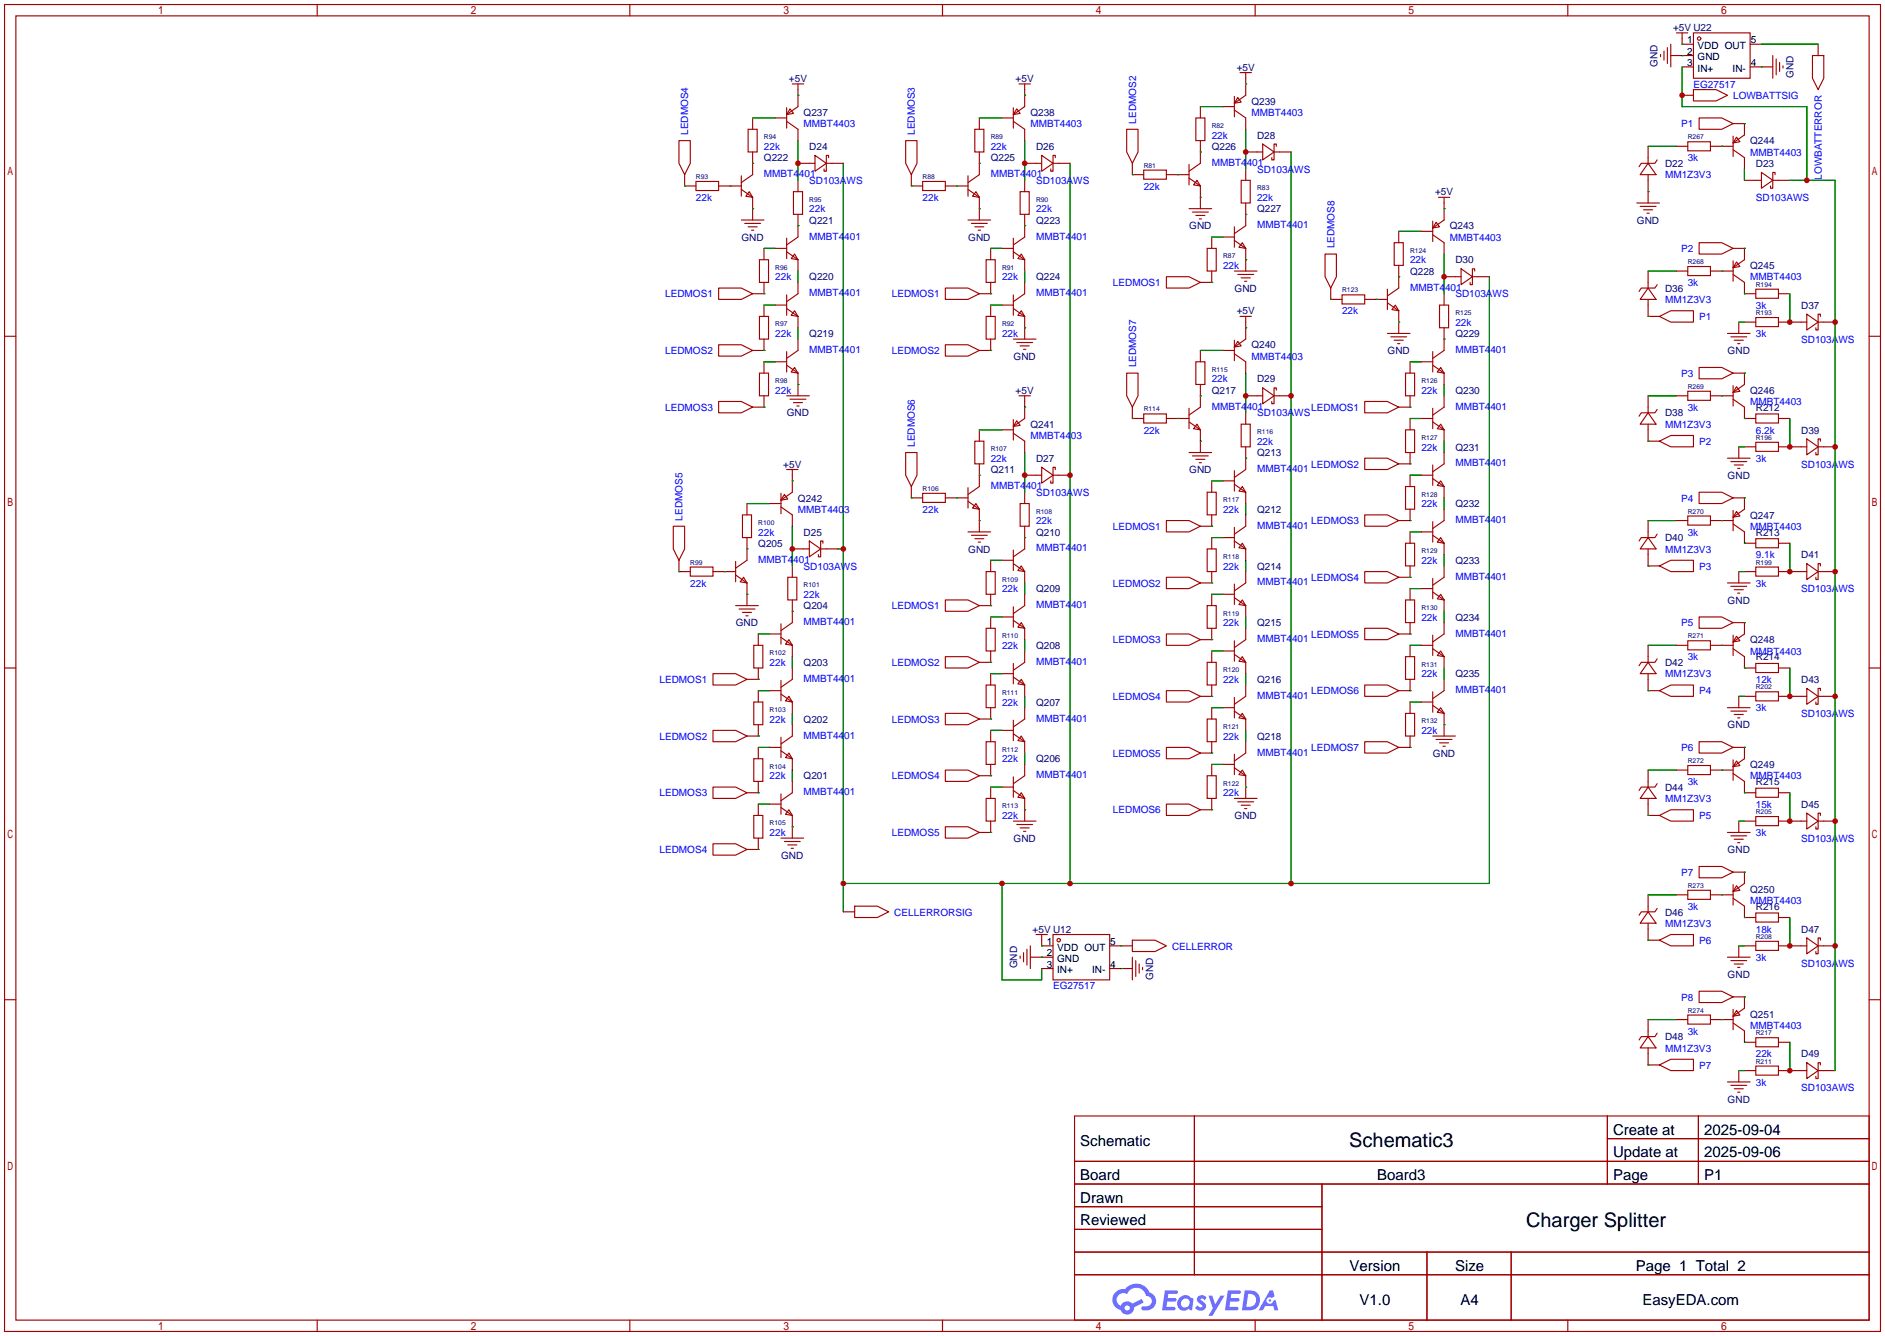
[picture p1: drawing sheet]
<svg xmlns="http://www.w3.org/2000/svg" width="422mm" height="299mm" viewBox="0 0 422 299" stroke-linecap="round" stroke-linejoin="round" font-family="sans-serif">
<g fill="none" stroke="#a10000" stroke-width=".25">
<path d="M1 1h420.4v297.2h-420.4zM3.6 3.6h415.2v292.1h-415.2zM71.1 1v2.6M141.1 1v2.6M211.2 1v2.6M281.3 1v2.6M351.3 1v2.6M1 75.3h2.6M418.8 75.3h2.6M1 149.6h2.6M418.8 149.6h2.6M1 223.9h2.6"/>
<path d="M418.8 223.9h2.6M240.8 249.9h178v45.8h-178zM267.7 249.9v35.6M360.2 249.9v15.3M360.2 255h58.6M380.6 249.9v15.3M240.8 260.1h178M240.8 265.2h178M240.8 270.3h55.4M240.8 275.3h55.4M296.2 265.2v30.5M71.1 295.7v2.5"/>
<path d="M141.1 295.7v2.5M211.2 295.7v2.5M240.8 280.4h178M240.8 285.5h178M281.3 295.7v2.5M319.8 280.4v15.3M338.6 280.4v15.3M351.3 295.7v2.5"/>
</g>
<g fill="#5487ff">
<path d="M268.5 290.3a1.3 1.3 0 0 1 1.9 .3l-.4 .6a.54 .54 0 0 0-1-.2l.2 .2a1.28 1.28 0 0 1 .8 2 1.53 1.53 0 0 1-2.2-.3l.5-.6 .8 .5a.31 .31 0 0 0 .3-.3 .31 .31 0 0 0-.2-.3 1.12 1.12 0 0 1-.7-1.9z"/>
<path d="M270.8 290.2h.8l.7 1.9 1.2-1.9h.9l-2.7 4.5h-.9l1-1.7z"/>
<path d="M261 289h2.3a.46 .46 0 0 1 .5 .1 .46 .46 0 0 1 .1 .5l-.3 .2h-1.8l-.1 .9h1.6a.4 .4 0 0 1 .3 .4 .4 .4 0 0 1-.4 .4h-1.6l-.2 1.2h1.4a.46 .46 0 0 1 .5 .1 .46 .46 0 0 1 .1 .5l-.4 .2h-2.6z"/>
<path d="M275.1 289h2.3a.47 .47 0 0 1 .5 .1 .47 .47 0 0 1 .1 .5l-.3 .2h-1.8l-.1 .9h1.6a.4 .4 0 0 1 .4 .4 .4 .4 0 0 1-.5 .4h-1.6l-.2 1.2h1.4a.46 .46 0 0 1 .5 .1 .46 .46 0 0 1 .1 .5l-.4 .2h-2.6z"/>
<path d="M284.5 289h.8l.3 1.3-.6 .4a.75 .75 0 0 0-1.1 .3 .75 .75 0 0 0 .5 1 .75 .75 0 0 0 .9-.6l.5-.3 .6 2.4h-.8l-.3-1h-1.8l-.5 1h-1z"/>
<path d="M278.9 289l-.6 4.5h1.4a2.27 2.27 0 0 0 2.7-2.3 2.27 2.27 0 0 0-2.7-2.2zM279.7 289.8a1.5 1.5 0 0 1 1.8 1.5 1.5 1.5 0 0 1-1.9 1.4h-.3z"/>
<path d="M264.4 290.6a1.6 1.6 0 0 0-.4 2.3 1.6 1.6 0 0 0 2.3 .2l.8 .4 .3-2.5-.1-.3h-.5a1.58 1.58 0 0 0-2.4-.1zM265 291.1a.98 .98 0 0 1 1.6 .5 .98 .98 0 0 1-1.1 1.2 .94 .94 0 0 1-.9-.6 .94 .94 0 0 1 .4-1.1z"/>
<path d="M250 289.4a2.37 2.37 0 0 0 1.1 4 1.54 1.54 0 0 0 1.8 1 1.54 1.54 0 0 0 1.2-1.6l2.2-1.1-.5-.8-2.1 1.1a1.57 1.57 0 0 0-2.6 .4 1.5 1.5 0 0 1-.7-2.1 1.5 1.5 0 0 1 2.2-.5 2.23 2.23 0 0 1 2.3-1.4 2.23 2.23 0 0 1 1.9 1.8 1.16 1.16 0 0 1 1.3 1.1 1.16 1.16 0 0 1-1.1 1.3h-.7a.47 .47 0 0 0-.5 .3 .47 .47 0 0 0 .4 .6 2.14 2.14 0 0 0 2.7-1.4 2.14 2.14 0 0 0-1.3-2.7 3.2 3.2 0 0 0-5.5-.7l-1.1 .1zM252 292.9a.6 .6 0 0 1 1.2 0 .6 .6 0 0 1-1.2 0z"/>
<circle cx="284.6" cy="291.3" r=".28"/>
</g>
<g fill="none" stroke="#a10000" stroke-width=".25">
<path d="M177.5 18.8h2.6M178.8 18.8v5.1l-2.5 1.8M228.3 18.8h2.6M229.6 18.8v5.1l-2.5 1.8M277.9 16.3h2.5M279.1 16.3v5l-2.5 1.8M372.1 12.2v.5M372.9 11.4v2.1M373.6 10.7v3.5M374.4 12.4h5.1M374.4 9.9v5.1M375.7 7.4h2.5"/>
<path d="M376.9 7.4v2.5h2.6M376.9 15h2.6M379.5 7.4h12.7v10.1h-12.7zM392.2 9.9h2.5M392.2 15h5.1M397.3 12.4v5.1M398 13.2v3.6M398.8 14v2M399.5 14.7v.5M406.1 12.4h2.6v5.1l-1.3 2.6-1.3-2.6zM407.4 9.9v2.5M152.1 31.5h2.6v5.1l-1.3 2.5-1.3-2.5z"/>
<path d="M153.4 39.1v2.6h2.6M166.1 39.4v4.5M167.6 29h2.1v5h-2.1zM168.7 26.4v2.6M168.7 34v5.1l-2.6 1.8M173.7 26.4h2.6M176.3 27.2l2.5 1.8v2.5M176.3 24.1v4.6M177 24.4l.8 1-1.5 .3zM178.8 36.6h3.8M182.6 34.8l2.6 1.8-2.6 1.8zM185.2 36.6h3.8"/>
<path d="M185.7 35.3v-.5h-.5v3.6h-.5v-.6M202.9 31.5h2.6v5.1l-1.3 2.5-1.3-2.5zM204.2 39.1v2.6h2.6M216.9 39.4v4.5M218.4 29h2.1v5h-2.1zM219.5 26.4v2.6M219.5 34v5.1l-2.6 1.8M224.5 26.4h2.6M227.1 27.2l2.5 1.8v2.5M227.1 24.1v4.6M227.8 24.4l.8 1-1.5 .3zM229.6 36.6h3.8"/>
<path d="M233.4 34.8l2.6 1.8-2.6 1.8zM236 36.6h3.8M236.5 35.3v-.5h-.5v3.6h-.5v-.6M252.5 29h2.5v5l-1.3 2.6-1.2-2.6zM253.7 36.6v2.5h2.6M256.3 38.1h5.1v2h-5.1zM261.4 39.1h5M266.4 36.8v4.6M266.4 39.9l2.6 1.8M268 26.4h2v5.1h-2zM269 23.9v2.5M269 31.5v5.1l-2.6 1.8"/>
<path d="M274.1 23.9h2.5M276.6 24.6l2.5 1.8v2.6M276.6 21.6v4.6M277.4 21.8l.7 1.1-1.5 .2zM279.1 37.8v2.6M279.1 34h3.9M283 32.3l2.5 1.7-2.5 1.8zM285.5 34h3.8M286 32.8v-.5h-.5v3.5h-.5v-.5M369.3 36.6l1.8 2.5h-3.6zM369.3 32.8v3.8M369.3 39.1v6.4"/>
<path d="M371.3 35.8l-.5 .8h-3l-.5 .7M375.7 32.8h2.5M376.9 21.3h2.6M378.2 31.8h5.1v2h-5.1zM379.5 20.1h5.1l2.5 1.2-2.5 1.3h-5.1zM380.7 26.4h5.1l2.6 1.3-2.6 1.3h-5.1zM383.3 32.8h5.1M388.4 27.7h2.5v2.5l-2.5 1.8M388.4 33.5l2.5 1.8v2.5M388.4 30.5v4.6M389.1 30.7l.8 1.1-1.5 .2zM394.7 38.6l2.6 1.8-2.6 1.8z"/>
<path d="M397.8 39.1v-.5h-.5v3.6h-.6v-.5M156 40.6h5v2.1h-5zM161 41.7h5.1M166.1 49.3h5.1M166.1 42.4l2.6 1.8M166.9 50h3.5M167.6 50.8h2.1M167.9 42.9l.8 1.3-1.6-.3zM168.4 51.6h.5M168.7 44.2v5.1M170.2 58.2h2v5h-2zM171.2 55.6v2.6"/>
<path d="M173.7 55.6h2.6M176.3 53.3v4.6M176.3 56.4l2.5 1.8M177.8 42.9h2v5.1h-2zM178.1 56.9l.7 1.3-1.5-.3zM178.8 40.4v2.5M178.8 48v5.1l-2.5 1.8M178.8 58.2v2.5M206.8 40.6h5v2.1h-5zM211.8 41.7h5.1M216.9 49.3h5.1M216.9 42.4l2.6 1.8"/>
<path d="M217.7 50h3.5M218.4 50.8h2.1M218.7 42.9l.8 1.3-1.6-.3zM219.2 51.6h.5M219.5 44.2v5.1M221 58.2h2v5h-2zM222 55.6v2.6M224.5 55.6h2.6M227.1 53.3v4.6M227.1 56.4l2.5 1.8M228.6 42.9h2v5.1h-2zM228.9 56.9l.7 1.3-1.5-.3z"/>
<path d="M229.6 40.4v2.5M229.6 48v5.1l-2.5 1.8M229.6 58.2v2.5M266.4 46.7h5.1M267.2 47.5h3.6M268 48.3h2M268.2 40.4l.8 1.3-1.5-.3zM268.7 49h.5M269 41.7v5M270.5 55.6h2v5.1h-2zM271.5 53.1v2.5M274.1 53.1h2.5"/>
<path d="M276.6 50.8v4.6M276.6 53.8l2.5 1.8M278.1 40.4h2.1v5.1h-2.1zM278.4 54.4l.7 1.2-1.5-.2zM279.1 45.5v5l-2.5 1.8M279.1 55.6v5.1M296.9 56.9h2.6v5.1l-1.3 2.5-1.3-2.5zM312.4 54.4h2.1v5h-2.1zM313.4 51.8v2.6M313.4 59.4v5.1l-2.5 1.8M318.5 51.8h2.6M321.1 52.6l2.5 1.8v2.5"/>
<path d="M321.1 49.5v4.6M321.8 49.8l.8 1-1.5 .3zM322.3 44.2h2.6M323.6 44.2v5.1l-2.5 1.8M366.8 45.5h5.1M367.5 46.2h3.6M368.3 47h2M369.1 47.8h.5M378.2 59.7h5.1v2h-5.1zM380.7 54.4h5.1l2.6 1.2-2.6 1.3h-5.1zM388.4 55.6h2.5v2.6l-2.5 1.7M388.4 58.4v4.6"/>
<path d="M389.1 58.7l.8 1-1.5 .2zM390.9 40.4h3.8M397.3 40.4h3.8M161 64.5h5.1l2.6 1.3-2.6 1.3h-5.1zM161 77.2h5.1l2.6 1.3-2.6 1.3h-5.1zM170.2 70.9h2v5h-2zM171.2 63.2v2.6h-2.5M171.2 68.3v2.6M171.2 75.9v2.6h-2.5M173.7 68.3h2.6M176.3 66v4.6M176.3 78.7v4.6"/>
<path d="M176.3 69.1l2.5 1.8M178.1 69.6l.7 1.3-1.5-.3zM178.8 63.2v2.6l-2.5 1.8M178.8 70.9v2.5M178.8 75.9v2.6l-2.5 1.8M211.8 64.5h5.1l2.6 1.3-2.6 1.3h-5.1zM211.8 77.2h5.1l2.6 1.3-2.6 1.3h-5.1zM221 70.9h2v5h-2zM222 63.2v2.6h-2.5M222 68.3v2.6M222 75.9v2.6h-2.5M224.5 68.3h2.6"/>
<path d="M227.1 75.9h5.1M227.1 66v4.6M227.1 69.1l2.5 1.8M227.8 76.7h3.6M228.6 77.5h2M228.9 69.6l.7 1.3-1.5-.3zM229.4 78.2h.5M229.6 63.2v2.6l-2.5 1.8M229.6 70.9v5M261.4 62h5l2.6 1.2-2.6 1.3h-5zM269 78.5v2.5M271.5 60.7v2.5h-2.5"/>
<path d="M274.1 78.5h2.5M276.6 79.2l2.5 1.8v2.6M276.6 60.7h5.1M276.6 76.2v4.6M277.4 76.5l.7 1-1.5 .2zM277.4 61.5h3.5M277.9 70.9h2.5M278.1 62.2h2.1M278.9 63h.5M279.1 70.9v5l-2.5 1.8M298.2 64.5v2.6h2.5M300.7 66h5.1v2.1h-5.1z"/>
<path d="M305.8 67.1h5.1M310.9 74.7h5.1M310.9 64.8v4.5M310.9 67.8l2.5 1.8M311.7 75.4h3.5M312.4 76.2h2.1M312.7 68.3l.7 1.3-1.5-.3zM313.2 77h.5M313.4 69.6v5.1M321.1 78.7v4.6M322.6 68.3h2v5.1h-2zM323.6 65.8v2.5"/>
<path d="M323.6 73.4v5.1l-2.5 1.8M323.6 62h3.8M327.4 60.2l2.5 1.8-2.5 1.8zM329.9 62h3.9M330.5 60.7v-.5h-.6v3.6h-.5v-.6M369.3 64.5l1.8 2.6h-3.6zM369.3 67.1v3.8h2.6M369.3 60.7v3.8M371.3 63.8l-.5 .7h-3l-.5 .8M371.9 70.9l2.5-1.3h5.1v2.5h-5.1zM375.7 60.7h2.5M383.3 60.7h5.1"/>
<path d="M387.1 74.7h5.1M387.9 75.4h3.5M388.4 61.5l2.5 1.7v2.6h2.5M388.6 76.2h2.1M389.4 77h.5M389.6 72.1v2.6M390.9 72.1h2.5M393.4 71.1h5.1v2.1h-5.1zM393.4 64.8h5.1v2h-5.1zM398.5 65.8h2.6M398.5 72.1h6.4M404.9 70.4l2.5 1.7-2.5 1.8z"/>
<path d="M407.4 72.1h3.8M407.9 70.9v-.5h-.5v3.5h-.5v-.5M161 89.9h5.1l2.6 1.3-2.6 1.3h-5.1zM170.2 83.6h2v5h-2zM171.2 81v2.6M171.2 88.6v2.6h-2.5M173.7 81h2.6M176.3 88.6h5.1M176.3 81.8l2.5 1.8M177 89.4h3.6M177.8 90.2h2M178.1 82.3l.7 1.3-1.5-.3z"/>
<path d="M178.6 90.9h.5M178.8 83.6v5M218.4 98.8h2.1v5.1h-2.1zM219.5 96.3v2.5M224.5 96.3h2.6M227.1 97l2.5 1.8v2.5M227.1 94v4.6M227.8 94.2l.8 1-1.5 .3zM228.3 88.6h2.6M229.6 88.6v5.1l-2.5 1.8M252.5 83.6h2.5v5l-1.3 2.6-1.2-2.6zM253.7 91.2v2.5h2.6"/>
<path d="M256.3 92.7h5.1v2h-5.1zM261.4 93.7h5M266.4 91.4v4.6M266.4 94.5l2.6 1.8M268 81h2v5.1h-2zM268.2 95l.8 1.3-1.5-.3zM269 86.1v5.1l-2.6 1.8M269 96.3v5M278.1 95h2.1v5.1h-2.1zM279.1 92.5v2.5M279.1 88.6h3.9M283 86.9l2.5 1.7-2.5 1.8z"/>
<path d="M285.5 88.6h3.8M286 87.4v-.5h-.5v3.5h-.5v-.5M305.8 89.9h5.1l2.5 1.3-2.5 1.3h-5.1zM315 83.6h2v5h-2zM315 96.3h2v5h-2zM316 88.6v2.6h-2.6M316 81v2.6M316 93.7v2.6M318.5 93.7h2.6M318.5 81h2.6M321.1 91.4v4.6M321.1 81.8l2.5 1.8"/>
<path d="M321.1 94.5l2.5 1.8M322.8 82.3l.8 1.3-1.5-.3zM322.8 95l.8 1.3-1.5-.3zM323.6 83.6v2.5M323.6 88.6v2.6l-2.5 1.8M323.6 96.3v2.5M369.3 92.5l1.8 2.5h-3.6zM369.3 88.6v3.9M369.3 95v3.8h2.6M371.3 91.7l-.5 .8h-3l-.5 .7M371.9 98.8l2.5-1.3h5.1v2.6h-5.1zM375.7 88.6h2.5"/>
<path d="M378.2 87.6h5.1v2.1h-5.1zM380.7 82.3h5.1l2.6 1.3-2.6 1.2h-5.1zM383.3 88.6h5.1M388.4 89.4l2.5 1.8v2.5h2.5M388.4 83.6h2.5v2.5l-2.5 1.8M388.4 86.4v4.5M389.1 86.6l.8 1-1.5 .3zM393.4 99.1h5.1v2h-5.1zM393.4 92.7h5.1v2h-5.1zM398.5 93.7h2.6M404.9 98.3l2.5 1.8-2.5 1.8zM407.9 98.8v-.5h-.5v3.6h-.5v-.6"/>
<path d="M150.9 117.9h2.5v5l-1.3 2.6-1.2-2.6zM166.4 115.3h2v5.1h-2zM167.4 112.8v2.5M172.5 112.8h2.5M175 113.5l2.5 1.8v2.6M175 110.5v4.6M175.8 110.7l.7 1.1-1.5 .2zM176.3 105.2h2.5M177.5 105.2v5l-2.5 1.8M202.9 101.3h2.6v5.1l-1.3 2.6-1.3-2.6zM204.2 109v2.5h2.6M206.8 110.5h5v2h-5z"/>
<path d="M211.8 111.5h5.1M216.9 119.1h5.1M216.9 109.2v4.6M216.9 112.3l2.6 1.7M217.7 119.9h3.5M218.7 112.8l.8 1.2-1.6-.2zM219.5 103.9v5.1l-2.6 1.7M219.5 114v5.1M228.6 112.8h2v5.1h-2zM229.6 110.2v2.6M229.6 117.9v5l-2.5 1.8M229.6 106.4h3.8"/>
<path d="M233.4 104.6l2.6 1.8-2.6 1.8zM236 106.4h3.8M236.5 105.2v-.6h-.5v3.6h-.5v-.5M261.4 116.6h5l2.6 1.3-2.6 1.2h-5zM266.4 101.3h5.1M267.2 102.1h3.6M268 102.9h2M268.7 103.6h.5M270.5 110.2h2v5.1h-2zM271.5 107.7v2.5M271.5 115.3v2.6h-2.5M274.1 107.7h2.5"/>
<path d="M276.6 105.4v4.6M276.6 118.1v4.6M276.6 108.5l2.5 1.7M278.4 109l.7 1.2-1.5-.2zM279.1 100.1v5.1l-2.5 1.7M279.1 110.2v2.6M279.1 115.3v2.6l-2.5 1.7M305.8 102.6h5.1l2.5 1.3-2.5 1.3h-5.1zM305.8 115.3h5.1l2.5 1.3-2.5 1.3h-5.1zM315 109h2v5h-2zM316 101.3v2.6h-2.6M316 106.4v2.6"/>
<path d="M316 114v2.6h-2.6M316 119.1v2.6M318.5 119.1h2.6M318.5 106.4h2.6M321.1 104.1v4.6M321.1 116.8v4.6M321.1 107.2l2.5 1.8M321.1 119.9l2.5 1.8M322.8 107.7l.8 1.3-1.5-.3zM323.6 101.3v2.6l-2.5 1.8M323.6 109v2.5M323.6 114v2.6l-2.5 1.8"/>
<path d="M369.3 116.6v3.8M371.3 119.6l-.5 .8h-3l-.5 .8M375.7 116.6h2.5M378.2 115.6h5.1v2h-5.1zM380.7 110.2h5.1l2.6 1.3-2.6 1.3h-5.1zM383.3 116.6h5.1M387.1 102.6h5.1M387.9 103.4h3.5M388.4 111.5h2.5v2.5l-2.5 1.8M388.4 117.3l2.5 1.8v2.6h2.5M388.4 114.3v4.6M388.6 104.1h2.1"/>
<path d="M389.1 114.6l.8 1-1.5 .2zM389.4 104.9h.5M389.6 100.1v2.5M390.9 100.1h2.5M398.5 100.1h6.4M407.4 100.1h3.8M152.1 125.5v2.5h2.6M154.7 127h5.1v2h-5.1zM159.8 128h5M164.8 135.6h5.1M164.8 125.7v4.6M164.8 128.8l2.6 1.8"/>
<path d="M165.6 136.4h3.6M166.4 137.2h2M166.6 129.3l.8 1.3-1.5-.3zM167.1 137.9h.5M167.4 120.4v5.1l-2.6 1.8M167.4 130.6v5M175 139.7v4.6M176.5 129.3h2.1v5.1h-2.1zM177.5 126.7v2.6M177.5 134.4v5l-2.5 1.8M177.5 122.9h3.9M181.4 121.2l2.5 1.7-2.5 1.8z"/>
<path d="M183.9 122.9h3.8M184.4 121.7v-.5h-.5v3.5h-.5v-.5M211.8 134.4h5.1l2.6 1.2-2.6 1.3h-5.1zM218.4 120.6h2.1M219.2 121.4h.5M221 128h2v5.1h-2zM222 125.5v2.5M222 133.1v2.5h-2.5M222 138.2v2.5M224.5 138.2h2.6M224.5 125.5h2.6M227.1 123.2v4.6"/>
<path d="M227.1 135.9v4.6M227.1 138.9l2.5 1.8M227.1 126.2l2.5 1.8M228.9 139.4l.7 1.3-1.5-.2zM228.9 126.7l.7 1.3-1.5-.2zM229.6 128v2.6M229.6 133.1v2.5l-2.5 1.8M261.4 129.3h5l2.6 1.3-2.6 1.2h-5zM270.5 122.9h2v5.1h-2zM270.5 135.6h2v5.1h-2zM271.5 120.4v2.5M271.5 128v2.6h-2.5"/>
<path d="M271.5 133.1v2.5M274.1 120.4h2.5M274.1 133.1h2.5M276.6 130.8v4.6M276.6 121.2l2.5 1.7M276.6 133.9l2.5 1.7M278.4 121.7l.7 1.2-1.5-.2zM278.4 134.4l.7 1.2-1.5-.2zM279.1 122.9v2.6M279.1 128v2.6l-2.5 1.7M279.1 135.6v2.6M305.8 128h5.1l2.5 1.3-2.5 1.3h-5.1z"/>
<path d="M315 121.7h2v5h-2zM315 134.4h2v5h-2zM316 126.7v2.6h-2.6M316 131.8v2.6M316 139.4v2.6h-2.6M318.5 131.8h2.6M321.1 129.5v4.6M321.1 132.6l2.5 1.8M322.8 120.4l.8 1.3-1.5-.3zM322.8 133.1l.8 1.3-1.5-.3zM323.6 121.7v2.5M323.6 126.7v2.6l-2.5 1.8"/>
<path d="M323.6 134.4v2.5M323.6 139.4v2.6l-2.5 1.8M369.3 120.4l1.8 2.5h-3.6zM369.3 122.9v3.8h2.6M371.9 126.7l2.5-1.2h5.1v2.5h-5.1zM380.7 138.2h5.1l2.6 1.2-2.6 1.3h-5.1zM387.1 130.6h5.1M387.9 131.3h3.5M388.4 139.4h2.5v2.6l-2.5 1.8M388.6 132.1h2.1M389.4 132.8h.5M389.6 128v2.6"/>
<path d="M390.9 128h2.5M393.4 127h5.1v2h-5.1zM393.4 120.6h5.1v2.1h-5.1zM398.5 128h6.4M398.5 121.7h2.6M404.9 126.2l2.5 1.8-2.5 1.8zM407.4 128h3.8M407.9 126.7v-.5h-.5v3.6h-.5v-.5M159.8 150.9h5l2.6 1.2-2.6 1.3h-5zM168.9 144.5h2v5.1h-2zM168.9 157.2h2v5.1h-2zM169.9 149.6v2.5h-2.5"/>
<path d="M169.9 142v2.5M169.9 154.7v2.5M172.5 142h2.5M172.5 154.7h2.5M175 152.4v4.6M175 155.4l2.5 1.8M175 142.7l2.5 1.8M176.8 156l.7 1.2-1.5-.2zM176.8 143.3l.7 1.2-1.5-.2zM177.5 144.5v2.6M177.5 149.6v2.5l-2.5 1.8M177.5 157.2v2.6"/>
<path d="M211.8 147.1h5.1l2.6 1.2-2.6 1.3h-5.1zM211.8 159.8h5.1l2.6 1.2-2.6 1.3h-5.1zM221 140.7h2v5.1h-2zM221 153.4h2v5.1h-2zM222 145.8v2.5h-2.5M222 150.9v2.5M222 158.5v2.5h-2.5M224.5 150.9h2.6M227.1 148.6v4.6M227.1 151.6l2.5 1.8M228.9 152.1l.7 1.3-1.5-.2zM229.6 140.7v2.6"/>
<path d="M229.6 145.8v2.5l-2.5 1.8M229.6 153.4v2.6M229.6 158.5v2.5l-2.5 1.8M261.4 142h5l2.6 1.3-2.6 1.2h-5zM261.4 154.7h5l2.6 1.3-2.6 1.2h-5zM270.5 148.3h2v5.1h-2zM271.5 140.7v2.6h-2.5M271.5 145.8v2.5M271.5 153.4v2.6h-2.5M271.5 158.5v2.5M274.1 158.5h2.5M274.1 145.8h2.5"/>
<path d="M276.6 143.5v4.6M276.6 156.2v4.6M276.6 146.6l2.5 1.7M276.6 159.3l2.5 1.7M278.4 147.1l.7 1.2-1.5-.2zM278.4 159.8l.7 1.2-1.5-.2zM279.1 140.7v2.6l-2.5 1.7M279.1 148.3v2.6M279.1 153.4v2.6l-2.5 1.7M305.8 140.7h5.1l2.5 1.3-2.5 1.3h-5.1zM305.8 153.4h5.1l2.5 1.3-2.5 1.3h-5.1zM315 147.1h2v5h-2z"/>
<path d="M315 159.8h2v5h-2zM316 144.5v2.6M316 152.1v2.6h-2.6M316 157.2v2.6M318.5 144.5h2.6M318.5 157.2h2.6M321.1 158l2.5 1.8M321.1 142.2v4.6M321.1 154.9v4.6M321.1 145.3l2.5 1.8M322.8 145.8l.8 1.3-1.5-.3zM322.8 158.5l.8 1.3-1.5-.3z"/>
<path d="M323.6 147.1v2.5M323.6 152.1v2.6l-2.5 1.8M323.6 159.8v5M369.3 148.3l1.8 2.6h-3.6zM369.3 150.9v3.8h2.6M369.3 144.5v3.8M371.3 147.6l-.5 .7h-3l-.5 .8M371.9 154.7l2.5-1.3h5.1v2.6h-5.1zM375.7 144.5h2.5M378.2 143.5h5.1v2h-5.1zM383.3 144.5h5.1M387.1 158.5h5.1"/>
<path d="M387.9 159.3h3.5M388.4 145.3l2.5 1.8v2.5h2.5M388.4 142.2v4.6M389.1 142.5l.8 1-1.5 .3zM389.6 156v2.5M390.9 156h2.5M393.4 154.9h5.1v2.1h-5.1zM393.4 148.6h5.1v2h-5.1zM398.5 156h6.4M398.5 149.6h2.6M404.9 154.2l2.5 1.8-2.5 1.7zM407.4 156h3.8"/>
<path d="M407.9 154.7v-.5h-.5v3.5h-.5v-.5M159.8 163.6h5l2.6 1.2-2.6 1.3h-5zM159.8 176.3h5l2.6 1.2-2.6 1.3h-5zM168.9 169.9h2v5.1h-2zM169.9 162.3v2.5h-2.5M169.9 167.4v2.5M169.9 175v2.5h-2.5M172.5 167.4h2.5M175 165.1v4.6M175 177.8v4.6M175 168.1l2.5 1.8M176.8 168.7l.7 1.2-1.5-.2z"/>
<path d="M177.5 162.3v2.5l-2.5 1.8M177.5 169.9v2.6M177.5 175v2.5l-2.5 1.8M211.8 172.5h5.1l2.6 1.2-2.6 1.3h-5.1zM221 166.1h2v5.1h-2zM221 178.8h2v5.1h-2zM222 163.6v2.5M222 171.2v2.5h-2.5M222 176.3v2.5M224.5 176.3h2.6M224.5 163.6h2.6M227.1 161.3v4.6"/>
<path d="M227.1 174v4.6M227.1 177l2.5 1.8M227.1 164.3l2.5 1.8M228.9 177.5l.7 1.3-1.5-.2zM228.9 164.8l.7 1.3-1.5-.2zM229.6 166.1v2.6M229.6 171.2v2.5l-2.5 1.8M229.6 178.8v5.1M261.4 167.4h5l2.6 1.3-2.6 1.2h-5zM270.5 161h2v5.1h-2zM270.5 173.7h2v5.1h-2zM271.5 166.1v2.6h-2.5"/>
<path d="M271.5 171.2v2.5M271.5 178.8v2.6h-2.5M274.1 171.2h2.5M276.6 178.8h5.1M276.6 168.9v4.6M276.6 172l2.5 1.7M277.4 179.6h3.5M278.4 172.5l.7 1.2-1.5-.2zM279.1 161v2.6M279.1 166.1v2.6l-2.5 1.7M279.1 173.7v5.1M305.8 166.1h5.1l2.5 1.3-2.5 1.3h-5.1z"/>
<path d="M316 164.8v2.6h-2.6M321.1 164.8h5M321.8 165.6h3.6M322.6 166.4h2M323.3 167.1h.5M369.3 176.3l1.8 2.5h-3.6zM369.3 172.5v3.8M369.3 178.8v3.8h2.6M371.3 175.5l-.5 .8h-3l-.5 .7M375.7 172.5h2.5M378.2 171.4h5.1v2.1h-5.1zM380.7 166.1h5.1l2.6 1.3-2.6 1.3h-5.1z"/>
<path d="M383.3 172.5h5.1M388.4 173.2l2.5 1.8v2.5h2.5M388.4 167.4h2.5v2.5l-2.5 1.8M388.4 170.2v4.6M388.6 160h2.1M389.1 170.4l.8 1-1.5 .3zM389.4 160.8h.5M393.4 176.5h5.1v2.1h-5.1zM398.5 177.5h2.6M159.8 189h5l2.6 1.2-2.6 1.3h-5zM168.9 182.6h2v5.1h-2zM169.9 180.1v2.5"/>
<path d="M169.9 187.7v2.5h-2.5M172.5 180.1h2.5M175 187.7h5.1M175 180.8l2.5 1.8M175.8 188.5h3.5M176.5 189.2h2.1M176.8 181.4l.7 1.2-1.5-.2zM177.3 190h.5M177.5 182.6v5.1M211.8 185.2h5.1l2.6 1.2-2.6 1.3h-5.1zM222 183.9v2.5h-2.5M227.1 183.9h5.1"/>
<path d="M227.8 184.7h3.6M228.6 185.4h2M229.4 186.2h.5M261.4 180.1h5l2.6 1.3-2.6 1.2h-5zM278.1 180.3h2.1M278.9 181.1h.5M371.9 182.6l2.5-1.2h5.1v2.5h-5.1zM378.2 199.4h5.1v2h-5.1zM380.7 194.1h5.1l2.6 1.2-2.6 1.3h-5.1zM387.1 186.4h5.1M387.9 187.2h3.5M388.4 195.3h2.5v2.6l-2.5 1.7"/>
<path d="M388.4 198.1v4.6M388.6 188h2.1M389.1 198.4l.8 1-1.5 .2zM389.4 188.7h.5M389.6 183.9v2.5M390.9 183.9h2.5M393.4 182.9h5.1v2h-5.1zM398.5 183.9h6.4M404.9 182.1l2.5 1.8-2.5 1.8zM407.4 183.9h3.8M407.9 182.6v-.5h-.5v3.6h-.5v-.5M189 204.2h2.5"/>
<path d="M191.5 202.9h5.1l2.5 1.3-2.5 1.3h-5.1zM228.6 214.1v.5M229.4 213.4v2M230.1 212.6v3.6M230.9 214.4h5.1M230.9 211.8v5.1M232.2 209.3h2.5M233.4 209.3v2.5h2.6M233.4 216.9h2.6M236 209.3h12.7v10.2h-12.7zM248.7 211.8h5M248.7 216.9h5"/>
<path d="M253.7 210.6h5.1l2.6 1.2-2.6 1.3h-5.1zM253.7 214.4v5.1M254.5 215.1v3.6M255.3 215.9v2M256 216.7v.5M369.3 204.2l1.8 2.6h-3.6zM369.3 200.4v3.8M369.3 206.8v3.8h2.6M371.3 203.5l-.5 .7h-3l-.5 .8M371.9 210.6l2.5-1.3h5.1v2.5h-5.1zM375.7 200.4h2.5M383.3 200.4h5.1"/>
<path d="M387.1 214.4h5.1M387.9 215.1h3.5M388.4 201.2l2.5 1.7v2.6h2.5M388.6 215.9h2.1M389.4 216.7h.5M389.6 211.8v2.6M390.9 211.8h2.5M393.4 210.8h5.1v2.1h-5.1zM393.4 204.5h5.1v2h-5.1zM398.5 211.8h6.4M398.5 205.5h2.6M404.9 210.1l2.5 1.7-2.5 1.8z"/>
<path d="M407.4 211.8h3.8M407.9 210.6v-.5h-.5v3.5h-.5v-.5M369.3 232.2l1.8 2.5h-3.6zM369.3 228.3v3.9M369.3 234.7v3.8h2.6M371.3 231.4l-.5 .8h-3l-.5 .7M371.9 238.5l2.5-1.3h5.1v2.6h-5.1zM375.7 228.3h2.5M378.2 227.3h5.1v2.1h-5.1zM380.7 222h5.1l2.6 1.3-2.6 1.2h-5.1zM383.3 228.3h5.1M388.4 223.3h2.5v2.5l-2.5 1.8"/>
<path d="M388.4 229.1l2.5 1.8v2.5h2.5M388.4 226.1v4.5M389.1 226.3l.8 1-1.5 .3zM389.6 239.8v2.5M390.9 239.8h2.5M393.4 238.8h5.1v2h-5.1zM393.4 232.4h5.1v2h-5.1zM398.5 239.8h6.4M398.5 233.4h2.6M404.9 238l2.5 1.8-2.5 1.8zM407.4 239.8h3.8M407.9 238.5v-.5h-.5v3.6h-.5v-.6"/>
<path d="M387.1 242.3h5.1M387.9 243.1h3.5M388.6 243.8h2.1M389.4 244.6h.5"/>
<circle cx="380.7" cy="8.6" r=".38"/>
<circle cx="237.2" cy="210.6" r=".38"/>
</g>
<g fill="none" stroke="#008700" stroke-width=".25">
<path d="M279.1 18.8h.1M376.9 9.9h.1M376.9 12.4h.1M376.9 15v8.9h28v16.5M394.7 15h.1M394.7 9.9h12.7M168.7 36.6h.1M168.7 26.4h5M178.8 21.3h.1M178.8 31.5v8.9M189 36.6v167.6M219.5 36.6h.1"/>
<path d="M219.5 26.4h5M229.6 21.3h.1M229.6 31.5v8.9M239.8 36.6v161.3M253.7 39.1h.1M263.9 39.1h.1M269 34h.1M269 23.9h5.1M279.1 29v8.8M289.3 34v163.9M369.3 32.8h6.4M385.8 32.8h.1"/>
<path d="M390.9 27.7h.1M390.9 37.8v2.6M153.4 41.7h.1M163.6 41.7h.1M168.7 46.7h.1M171.2 55.6h2.5M178.8 50.5h.1M204.2 41.7h.1M214.4 41.7h.1M219.5 46.7h.1M222 55.6h2.5M229.6 50.5h.1"/>
<path d="M269 44.2h.1M271.5 53.1h2.6M279.1 48h.1M279.1 58.2h.1M313.4 51.8h5.1M323.6 46.7h.1M323.6 56.9v8.9M369.3 42.9h.1M390.9 55.6h.1M401.1 40.4h10.1v199.4M171.2 65.8h.1M171.2 78.5h.1"/>
<path d="M171.2 68.3h2.5M178.8 60.7v2.5M178.8 73.4v2.5M222 65.8h.1M222 78.5h.1M222 68.3h2.5M229.6 73.4h.1M229.6 60.7v2.5M269 78.5h5.1M271.5 63.2h.1M279.1 73.4h.1M298.2 67.1h.1"/>
<path d="M308.4 67.1h.1M313.4 72.1h.1M313.4 62h.1M323.6 75.9h.1M333.8 62v135.9h-144.8M369.3 70.9h.1M369.3 60.7h6.4M385.8 60.7h.1M389.6 72.1h1.3M390.9 65.8h.1M401.1 65.8v6.3M171.2 91.2h.1"/>
<path d="M171.2 81h2.5M178.8 86.1h.1M219.5 96.3h5M229.6 91.2h.1M253.7 93.7h.1M263.9 93.7h.1M269 98.8h.1M269 88.6h.1M279.1 83.6v8.9M316 91.2h.1M316 81h2.5M316 93.7h2.5"/>
<path d="M323.6 86.1v2.5M323.6 98.8v2.5M369.3 98.8h.1M369.3 88.6h6.4M385.8 88.6h.1M390.9 83.6h.1M390.9 93.7h.1M401.1 93.7v6.4M167.4 112.8h5.1M177.5 107.7h.1M177.5 117.9v8.8M204.2 111.5h.1"/>
<path d="M214.4 111.5h.1M219.5 116.6h.1M219.5 106.4h.1M229.6 101.3v8.9M271.5 117.9h.1M271.5 107.7h2.6M279.1 102.6h.1M279.1 112.8v2.5M316 103.9h.1M316 116.6h.1M316 106.4h2.5M316 119.1h2.5"/>
<path d="M323.6 111.5v2.5M369.3 116.6h6.4M385.8 116.6h.1M389.6 100.1h1.3M390.9 111.5h.1M152.1 128h.1M162.3 128h.1M167.4 133.1h.1M167.4 122.9h.1M177.5 136.9h.1M187.7 122.9h1.3M222 135.6h.1"/>
<path d="M222 125.5h2.5M222 138.2h2.5M229.6 120.4h.1M229.6 130.6v2.5M271.5 130.6h.1M271.5 120.4h2.6M271.5 133.1h2.6M279.1 125.5v2.5M279.1 138.2v2.5M316 129.3h.1M316 131.8h2.5M323.6 124.2v2.5"/>
<path d="M323.6 136.9v2.5M369.3 126.7h.1M389.6 128h1.3M390.9 121.7h.1M390.9 139.4h.1M401.1 121.7v6.3M169.9 152.1h.1M169.9 142h2.6M169.9 154.7h2.6M177.5 147.1v2.5M177.5 159.8v2.5M222 148.3h.1"/>
<path d="M222 150.9h2.5M229.6 143.3v2.5M229.6 156v2.5M271.5 143.3h.1M271.5 156h.1M271.5 145.8h2.6M271.5 158.5h2.6M279.1 150.9v2.5M316 142h.1M316 154.7h.1M316 144.5h2.5M316 157.2h2.5"/>
<path d="M323.6 149.6v2.5M369.3 154.7h.1M369.3 144.5h6.4M385.8 144.5h.1M389.6 156h1.3M390.9 149.6h.1M401.1 149.6v6.4M169.9 164.8h.1M169.9 177.5h.1M169.9 167.4h2.6M177.5 172.5v2.5M222 161h.1"/>
<path d="M222 173.7h.1M222 163.6h2.5M222 176.3h2.5M229.6 168.7v2.5M271.5 168.7h.1M271.5 171.2h2.6M279.1 176.3h.1M279.1 163.6v2.5M316 167.4h.1M323.6 162.3h.1M369.3 172.5h6.4M385.8 172.5h.1"/>
<path d="M390.9 167.4h.1M390.9 177.5h.1M401.1 177.5v6.4M169.9 190.2h.1M169.9 180.1h2.6M177.5 185.2h.1M222 186.4h.1M224.5 197.9v21.6h8.9v-2.6M229.6 181.4h.1M271.5 181.4h.1M369.3 182.6h.1M389.6 183.9h1.3"/>
<path d="M390.9 195.3h.1M233.4 211.8h.1M233.4 214.4h.1M251.2 216.9h.1M251.2 211.8h.1M369.3 210.6h.1M369.3 200.4h6.4M385.8 200.4h.1M389.6 211.8h1.3M390.9 205.5h.1M401.1 205.5v6.3M369.3 238.5h.1"/>
<path d="M369.3 228.3h6.4M385.8 228.3h.1M389.6 239.8h1.3M390.9 223.3h.1M390.9 233.4h.1M401.1 233.4v6.4"/>
</g>
<g fill="#c00">
<circle cx="279.1" cy="34" r=".63"/>
<circle cx="229.6" cy="36.6" r=".63"/>
<circle cx="178.8" cy="36.6" r=".63"/>
<circle cx="177.5" cy="122.9" r=".63"/>
<circle cx="229.6" cy="106.4" r=".63"/>
<circle cx="279.1" cy="88.6" r=".63"/>
<circle cx="323.6" cy="62" r=".63"/>
<circle cx="189" cy="122.9" r=".63"/>
<circle cx="189" cy="197.9" r=".63"/>
<circle cx="224.5" cy="197.9" r=".63"/>
<circle cx="239.8" cy="197.9" r=".63"/>
<circle cx="289.3" cy="197.9" r=".63"/>
<circle cx="289.3" cy="88.6" r=".63"/>
<circle cx="239.8" cy="106.4" r=".63"/>
<circle cx="401.1" cy="72.1" r=".63"/>
<circle cx="401.1" cy="100.1" r=".63"/>
<circle cx="401.1" cy="128" r=".63"/>
<circle cx="401.1" cy="156" r=".63"/>
<circle cx="401.1" cy="183.9" r=".63"/>
<circle cx="401.1" cy="211.8" r=".63"/>
<circle cx="401.1" cy="239.8" r=".63"/>
<circle cx="376.9" cy="21.3" r=".63"/>
<circle cx="404.9" cy="40.4" r=".63"/>
<circle cx="411.2" cy="72.1" r=".63"/>
<circle cx="411.2" cy="100.1" r=".63"/>
<circle cx="411.2" cy="128" r=".63"/>
<circle cx="411.2" cy="156" r=".63"/>
<circle cx="411.2" cy="183.9" r=".63"/>
<circle cx="411.2" cy="211.8" r=".63"/>
</g>
<g font-size="4.5">
<text x="302.3" y="257">Schematic3</text>
<text x="342" y="274.8">Charger Splitter</text>
</g>
<g font-size="3.4">
<text x="242.1" y="256.7">Schematic</text>
<text x="361.5" y="254.1">Create at</text>
<text x="381.9" y="254.1">2025-09-04</text>
<text x="361.5" y="259.2">Update at</text>
<text x="381.9" y="259.2">2025-09-06</text>
<text x="242.1" y="264.3">Board</text>
<text x="242.1" y="269.4">Drawn</text>
<text x="308.6" y="264.3">Board3</text>
<text x="361.5" y="264.3">Page</text>
<text x="381.9" y="264.3">P1</text>
<text x="242.1" y="274.4">Reviewed</text>
<text x="302.4" y="284.6">Version</text>
<text x="326.1" y="284.6">Size</text>
<text x="366.5" y="284.6">Page 1 Total 2</text>
<text x="304.7" y="292.2">V1.0</text>
<text x="327.3" y="292.2">A4</text>
<text x="368" y="292.2">EasyEDA.com</text>
</g>
<g font-size="2.2" fill="#000080">
<text x="374.9" y="6.9">+5V U22</text>
<text x="277.1" y="15.8">+5V</text>
<text x="371.4" y="14.9" transform="rotate(-90 371.4 14.9)">GND</text>
<text x="401.9" y="17.5" transform="rotate(-90 401.9 17.5)">GND</text>
<text x="176.8" y="18.3">+5V</text>
<text x="227.6" y="18.3">+5V</text>
<text x="280.4" y="23.4">Q239</text>
<text x="180.1" y="26">Q237</text>
<text x="230.9" y="26">Q238</text>
<text x="181.4" y="33.6">D24</text>
<text x="232.2" y="33.6">D26</text>
<text x="271.5" y="33.6">Q226</text>
<text x="281.7" y="31">D28</text>
<text x="392.2" y="32.3">Q244</text>
<text x="171.2" y="36.1">Q222</text>
<text x="222" y="36.1">Q225</text>
<text x="373.1" y="37.4">D22</text>
<text x="393.4" y="37.4">D23</text>
<text x="281.7" y="47.6">Q227</text>
<text x="321.6" y="43.7">+5V</text>
<text x="166.2" y="53.9">GND</text>
<text x="181.4" y="50.1">Q221</text>
<text x="217" y="53.9">GND</text>
<text x="232.2" y="50.1">Q223</text>
<text x="266.5" y="51.4">GND</text>
<text x="324.9" y="51.4">Q243</text>
<text x="366.8" y="50.1">GND</text>
<text x="326.1" y="59">D30</text>
<text x="181.4" y="62.8">Q220</text>
<text x="232.2" y="62.8">Q224</text>
<text x="276.7" y="65.3">GND</text>
<text x="316" y="61.5">Q228</text>
<text x="373.1" y="65.3">D36</text>
<text x="392.2" y="60.3">Q245</text>
<text x="277.1" y="70.4">+5V</text>
<text x="403.6" y="69.1">D37</text>
<text x="181.4" y="75.5">Q219</text>
<text x="326.1" y="75.5">Q229</text>
<text x="227.1" y="80.6">GND</text>
<text x="280.4" y="78">Q240</text>
<text x="310.9" y="79.3">GND</text>
<text x="387.1" y="79.3">GND</text>
<text x="227.6" y="88.2">+5V</text>
<text x="271.5" y="88.2">Q217</text>
<text x="281.7" y="85.7">D29</text>
<text x="326.1" y="88.2">Q230</text>
<text x="392.2" y="88.2">Q246</text>
<text x="176.3" y="93.3">GND</text>
<text x="230.9" y="95.8">Q241</text>
<text x="373.1" y="93.3">D38</text>
<text x="393.4" y="92">R212</text>
<text x="326.1" y="100.9">Q231</text>
<text x="403.6" y="97.1">D39</text>
<text x="175.5" y="104.7">+5V</text>
<text x="222" y="106">Q211</text>
<text x="232.2" y="103.4">D27</text>
<text x="266.5" y="106">GND</text>
<text x="281.7" y="102.2">Q213</text>
<text x="387.1" y="107.2">GND</text>
<text x="178.8" y="112.3">Q242</text>
<text x="326.1" y="113.6">Q232</text>
<text x="180.1" y="119.9">D25</text>
<text x="232.2" y="119.9">Q210</text>
<text x="281.7" y="114.9">Q212</text>
<text x="392.2" y="116.1">Q247</text>
<text x="393.4" y="119.9">R213</text>
<text x="169.9" y="122.5">Q205</text>
<text x="217" y="123.8">GND</text>
<text x="373.1" y="121.2">D40</text>
<text x="403.6" y="125">D41</text>
<text x="281.7" y="127.6">Q214</text>
<text x="326.1" y="126.3">Q233</text>
<text x="180.1" y="136.5">Q204</text>
<text x="232.2" y="132.6">Q209</text>
<text x="387.1" y="135.2">GND</text>
<text x="164.9" y="140.3">GND</text>
<text x="281.7" y="140.3">Q215</text>
<text x="326.1" y="139">Q234</text>
<text x="180.1" y="149.2">Q203</text>
<text x="232.2" y="145.3">Q208</text>
<text x="373.1" y="149.2">D42</text>
<text x="392.2" y="144.1">Q248</text>
<text x="393.4" y="147.9">R214</text>
<text x="281.7" y="153">Q216</text>
<text x="326.1" y="151.7">Q235</text>
<text x="403.6" y="153">D43</text>
<text x="180.1" y="161.9">Q202</text>
<text x="232.2" y="158">Q207</text>
<text x="281.7" y="165.7">Q218</text>
<text x="387.1" y="163.1">GND</text>
<text x="232.2" y="170.7">Q206</text>
<text x="321.1" y="169.5">GND</text>
<text x="392.2" y="172">Q249</text>
<text x="180.1" y="174.6">Q201</text>
<text x="373.1" y="177.1">D44</text>
<text x="393.4" y="175.8">R215</text>
<text x="276.7" y="183.4">GND</text>
<text x="403.6" y="180.9">D45</text>
<text x="227.1" y="188.5">GND</text>
<text x="387.1" y="191.1">GND</text>
<text x="175.1" y="192.3">GND</text>
<text x="392.2" y="200">Q250</text>
<text x="393.4" y="203.8">R216</text>
<text x="231.4" y="208.8">+5V U12</text>
<text x="373.1" y="205">D46</text>
<text x="403.6" y="208.8">D47</text>
<text x="227.9" y="216.9" transform="rotate(-90 227.9 216.9)">GND</text>
<text x="258.4" y="219.4" transform="rotate(-90 258.4 219.4)">GND</text>
<text x="387.1" y="219">GND</text>
<text x="392.2" y="227.9">Q251</text>
<text x="373.1" y="233">D48</text>
<text x="403.6" y="236.8">D49</text>
<text x="387.1" y="246.9">GND</text>
</g>
<g font-size="2.2">
<text x="378.1" y="9.7">1</text>
<text x="380.4" y="11">VDD OUT</text>
<text x="392.3" y="9.7">5</text>
<text x="378.1" y="12.2">2</text>
<text x="378.1" y="14.8">3</text>
<text x="380.4" y="13.5">GND</text>
<text x="380.4" y="16">IN+</text>
<text x="388.2" y="16">IN-</text>
<text x="392.3" y="14.8">4</text>
<text x="234.6" y="211.6">1</text>
<text x="234.6" y="214.2">2</text>
<text x="236.9" y="212.9">VDD OUT</text>
<text x="236.9" y="215.4">GND</text>
<text x="248.8" y="211.6">5</text>
<text x="234.6" y="216.7">3</text>
<text x="236.9" y="218">IN+</text>
<text x="244.7" y="218">IN-</text>
<text x="248.8" y="216.7">4</text>
</g>
<g font-size="2.2" fill="#00f">
<text x="379.5" y="19.6">EG27517</text>
<text x="388.4" y="22.2">LOWBATTSIG</text>
<text x="180.1" y="28.5">MMBT4403</text>
<text x="230.9" y="28.5">MMBT4403</text>
<text x="254.6" y="27.7" transform="rotate(-90 254.6 27.7)">LEDMOS2</text>
<text x="280.4" y="26">MMBT4403</text>
<text x="376.7" y="28.5">P1</text>
<text x="154.2" y="30.2" transform="rotate(-90 154.2 30.2)">LEDMOS4</text>
<text x="171.2" y="33.6">22k</text>
<text x="205" y="30.2" transform="rotate(-90 205 30.2)">LEDMOS3</text>
<text x="222" y="33.6">22k</text>
<text x="271.5" y="31">22k</text>
<text x="392.2" y="34.9">MMBT4403</text>
<text x="171.2" y="39.7">MMBT4401</text>
<text x="181.4" y="41.2">SD103AWS</text>
<text x="222" y="39.7">MMBT4401</text>
<text x="232.2" y="41.2">SD103AWS</text>
<text x="271.5" y="37.1">MMBT4401</text>
<text x="281.7" y="38.7">SD103AWS</text>
<text x="373.1" y="39.9">MM1Z3V3</text>
<text x="378.2" y="36.1">3k</text>
<text x="408.2" y="40.3" transform="rotate(-90 408.2 40.3)">LOWBATTERROR</text>
<text x="156" y="45">22k</text>
<text x="181.4" y="47.6">22k</text>
<text x="206.8" y="45">22k</text>
<text x="232.2" y="47.6">22k</text>
<text x="256.3" y="42.5">22k</text>
<text x="281.7" y="45">22k</text>
<text x="393.4" y="45">SD103AWS</text>
<text x="181.4" y="53.7">MMBT4401</text>
<text x="232.2" y="53.7">MMBT4401</text>
<text x="281.7" y="51.1">MMBT4401</text>
<text x="324.9" y="53.9">MMBT4403</text>
<text x="299" y="55.6" transform="rotate(-90 299 55.6)">LEDMOS8</text>
<text x="316" y="59">22k</text>
<text x="376.7" y="56.4">P2</text>
<text x="173.7" y="62.8">22k</text>
<text x="224.5" y="62.8">22k</text>
<text x="249.4" y="64.1">LEDMOS1</text>
<text x="274.1" y="60.3">22k</text>
<text x="316" y="65.1">MMBT4401</text>
<text x="378.2" y="64.1">3k</text>
<text x="392.2" y="62.8">MMBT4403</text>
<text x="149.1" y="66.6">LEDMOS1</text>
<text x="181.4" y="66.4">MMBT4401</text>
<text x="199.9" y="66.6">LEDMOS1</text>
<text x="232.2" y="66.4">MMBT4401</text>
<text x="300.7" y="70.4">22k</text>
<text x="326.1" y="66.6">SD103AWS</text>
<text x="373.1" y="67.9">MM1Z3V3</text>
<text x="380.7" y="71.7">P1</text>
<text x="393.4" y="69.1">3k</text>
<text x="173.7" y="75.5">22k</text>
<text x="224.5" y="75.5">22k</text>
<text x="326.1" y="73">22k</text>
<text x="393.4" y="75.5">3k</text>
<text x="403.6" y="76.8">SD103AWS</text>
<text x="149.1" y="79.3">LEDMOS2</text>
<text x="181.4" y="79.1">MMBT4401</text>
<text x="199.9" y="79.3">LEDMOS2</text>
<text x="254.6" y="82.3" transform="rotate(-90 254.6 82.3)">LEDMOS7</text>
<text x="280.4" y="80.6">MMBT4403</text>
<text x="326.1" y="79.1">MMBT4401</text>
<text x="173.7" y="88.2">22k</text>
<text x="271.5" y="85.7">22k</text>
<text x="318.5" y="88.2">22k</text>
<text x="376.7" y="84.4">P3</text>
<text x="149.1" y="92">LEDMOS3</text>
<text x="271.5" y="91.8">MMBT4401</text>
<text x="281.7" y="93.3">SD103AWS</text>
<text x="293.8" y="92">LEDMOS1</text>
<text x="326.1" y="91.8">MMBT4401</text>
<text x="373.1" y="95.8">MM1Z3V3</text>
<text x="378.2" y="92">3k</text>
<text x="392.2" y="90.7">MMBT4403</text>
<text x="205" y="100.1" transform="rotate(-90 205 100.1)">LEDMOS6</text>
<text x="230.9" y="98.4">MMBT4403</text>
<text x="256.3" y="97.1">22k</text>
<text x="281.7" y="99.6">22k</text>
<text x="318.5" y="100.9">22k</text>
<text x="380.7" y="99.6">P2</text>
<text x="393.4" y="97.1">6.2k</text>
<text x="222" y="103.4">22k</text>
<text x="281.7" y="105.7">MMBT4401</text>
<text x="293.8" y="104.7">LEDMOS2</text>
<text x="326.1" y="104.5">MMBT4401</text>
<text x="393.4" y="103.4">3k</text>
<text x="403.6" y="104.7">SD103AWS</text>
<text x="222" y="109.5">MMBT4401</text>
<text x="232.2" y="111.1">SD103AWS</text>
<text x="318.5" y="113.6">22k</text>
<text x="376.7" y="112.3">P4</text>
<text x="153" y="116.6" transform="rotate(-90 153 116.6)">LEDMOS5</text>
<text x="169.9" y="119.9">22k</text>
<text x="178.8" y="114.9">MMBT4403</text>
<text x="206.8" y="114.9">22k</text>
<text x="232.2" y="117.4">22k</text>
<text x="249.4" y="118.7">LEDMOS1</text>
<text x="274.1" y="114.9">22k</text>
<text x="281.7" y="118.4">MMBT4401</text>
<text x="293.8" y="117.4">LEDMOS3</text>
<text x="326.1" y="117.2">MMBT4401</text>
<text x="378.2" y="119.9">3k</text>
<text x="392.2" y="118.7">MMBT4403</text>
<text x="232.2" y="123.5">MMBT4401</text>
<text x="373.1" y="123.8">MM1Z3V3</text>
<text x="393.4" y="125">9.1k</text>
<text x="154.7" y="131.4">22k</text>
<text x="169.9" y="126">MMBT4401</text>
<text x="180.1" y="127.6">SD103AWS</text>
<text x="249.4" y="131.4">LEDMOS2</text>
<text x="274.1" y="127.6">22k</text>
<text x="281.7" y="131.1">MMBT4401</text>
<text x="293.8" y="130.1">LEDMOS4</text>
<text x="318.5" y="126.3">22k</text>
<text x="326.1" y="129.9">MMBT4401</text>
<text x="380.7" y="127.6">P3</text>
<text x="393.4" y="131.4">3k</text>
<text x="180.1" y="133.9">22k</text>
<text x="199.9" y="136.5">LEDMOS1</text>
<text x="224.5" y="132.6">22k</text>
<text x="232.2" y="136.2">MMBT4401</text>
<text x="403.6" y="132.6">SD103AWS</text>
<text x="180.1" y="140">MMBT4401</text>
<text x="274.1" y="140.3">22k</text>
<text x="281.7" y="143.8">MMBT4401</text>
<text x="293.8" y="142.8">LEDMOS5</text>
<text x="318.5" y="139">22k</text>
<text x="326.1" y="142.6">MMBT4401</text>
<text x="376.7" y="140.3">P5</text>
<text x="172.5" y="149.2">22k</text>
<text x="199.9" y="149.2">LEDMOS2</text>
<text x="224.5" y="145.3">22k</text>
<text x="232.2" y="148.9">MMBT4401</text>
<text x="249.4" y="144.1">LEDMOS3</text>
<text x="378.2" y="147.9">3k</text>
<text x="392.2" y="146.6">MMBT4403</text>
<text x="147.8" y="153">LEDMOS1</text>
<text x="180.1" y="152.7">MMBT4401</text>
<text x="274.1" y="153">22k</text>
<text x="293.8" y="155.5">LEDMOS6</text>
<text x="318.5" y="151.7">22k</text>
<text x="326.1" y="155.3">MMBT4401</text>
<text x="373.1" y="151.7">MM1Z3V3</text>
<text x="380.7" y="155.5">P4</text>
<text x="393.4" y="153">12k</text>
<text x="172.5" y="161.9">22k</text>
<text x="199.9" y="161.9">LEDMOS3</text>
<text x="224.5" y="158">22k</text>
<text x="232.2" y="161.6">MMBT4401</text>
<text x="249.4" y="156.8">LEDMOS4</text>
<text x="281.7" y="156.5">MMBT4401</text>
<text x="393.4" y="159.3">3k</text>
<text x="403.6" y="160.6">SD103AWS</text>
<text x="147.8" y="165.7">LEDMOS2</text>
<text x="180.1" y="165.4">MMBT4401</text>
<text x="274.1" y="165.7">22k</text>
<text x="318.5" y="164.4">22k</text>
<text x="224.5" y="170.7">22k</text>
<text x="249.4" y="169.5">LEDMOS5</text>
<text x="281.7" y="169.2">MMBT4401</text>
<text x="293.8" y="168.2">LEDMOS7</text>
<text x="376.7" y="168.2">P6</text>
<text x="147.8" y="178.4">LEDMOS3</text>
<text x="172.5" y="174.6">22k</text>
<text x="180.1" y="178.1">MMBT4401</text>
<text x="199.9" y="174.6">LEDMOS4</text>
<text x="232.2" y="174.3">MMBT4401</text>
<text x="274.1" y="178.4">22k</text>
<text x="373.1" y="179.6">MM1Z3V3</text>
<text x="378.2" y="175.8">3k</text>
<text x="392.2" y="174.6">MMBT4403</text>
<text x="224.5" y="183.4">22k</text>
<text x="249.4" y="182.2">LEDMOS6</text>
<text x="380.7" y="183.4">P5</text>
<text x="393.4" y="180.9">15k</text>
<text x="147.8" y="191.1">LEDMOS4</text>
<text x="172.5" y="187.3">22k</text>
<text x="199.9" y="187.3">LEDMOS5</text>
<text x="393.4" y="187.3">3k</text>
<text x="403.6" y="188.5">SD103AWS</text>
<text x="376.7" y="196.1">P7</text>
<text x="378.2" y="203.8">3k</text>
<text x="392.2" y="202.5">MMBT4403</text>
<text x="200.4" y="205">CELLERRORSIG</text>
<text x="373.1" y="207.6">MM1Z3V3</text>
<text x="393.4" y="208.8">18k</text>
<text x="262.6" y="212.7">CELLERROR</text>
<text x="380.7" y="211.4">P6</text>
<text x="393.4" y="215.2">3k</text>
<text x="236" y="221.5">EG27517</text>
<text x="403.6" y="216.5">SD103AWS</text>
<text x="376.7" y="224.1">P8</text>
<text x="378.2" y="231.7">3k</text>
<text x="392.2" y="230.4">MMBT4403</text>
<text x="373.1" y="235.5">MM1Z3V3</text>
<text x="380.7" y="239.3">P7</text>
<text x="393.4" y="236.8">22k</text>
<text x="393.4" y="243.1">3k</text>
<text x="403.6" y="244.4">SD103AWS</text>
</g>
<g font-size="1.5" fill="#000080">
<text x="271.5" y="28.7">R82</text>
<text x="171.2" y="31.2">R94</text>
<text x="222" y="31.2">R89</text>
<text x="378.2" y="31.2">R267</text>
<text x="156" y="40.1">R93</text>
<text x="206.8" y="40.1">R88</text>
<text x="256.3" y="37.5">R81</text>
<text x="181.4" y="45.2">R95</text>
<text x="232.2" y="45.2">R90</text>
<text x="281.7" y="42.6">R83</text>
<text x="274.1" y="57.9">R87</text>
<text x="316" y="56.6">R124</text>
<text x="378.2" y="59.1">R268</text>
<text x="173.7" y="60.4">R96</text>
<text x="224.5" y="60.4">R91</text>
<text x="300.7" y="65.5">R123</text>
<text x="393.4" y="64.2">R194</text>
<text x="326.1" y="70.6">R125</text>
<text x="393.4" y="70.6">R193</text>
<text x="173.7" y="73.1">R97</text>
<text x="224.5" y="73.1">R92</text>
<text x="271.5" y="83.3">R115</text>
<text x="173.7" y="85.8">R98</text>
<text x="318.5" y="85.8">R126</text>
<text x="378.2" y="87.1">R269</text>
<text x="256.3" y="92.2">R114</text>
<text x="222" y="101">R107</text>
<text x="281.7" y="97.2">R116</text>
<text x="318.5" y="98.5">R127</text>
<text x="393.4" y="98.5">R196</text>
<text x="206.8" y="109.9">R106</text>
<text x="274.1" y="112.5">R117</text>
<text x="318.5" y="111.2">R128</text>
<text x="169.9" y="117.6">R100</text>
<text x="232.2" y="115">R108</text>
<text x="378.2" y="115">R270</text>
<text x="274.1" y="125.2">R118</text>
<text x="318.5" y="123.9">R129</text>
<text x="154.7" y="126.4">R99</text>
<text x="180.1" y="131.5">R101</text>
<text x="224.5" y="130.3">R109</text>
<text x="393.4" y="126.4">R199</text>
<text x="274.1" y="137.9">R119</text>
<text x="318.5" y="136.6">R130</text>
<text x="224.5" y="143">R110</text>
<text x="378.2" y="143">R271</text>
<text x="172.5" y="146.8">R102</text>
<text x="318.5" y="149.3">R131</text>
<text x="224.5" y="155.7">R111</text>
<text x="274.1" y="150.6">R120</text>
<text x="393.4" y="154.4">R202</text>
<text x="172.5" y="159.5">R103</text>
<text x="274.1" y="163.3">R121</text>
<text x="318.5" y="162">R132</text>
<text x="172.5" y="172.2">R104</text>
<text x="224.5" y="168.4">R112</text>
<text x="378.2" y="170.9">R272</text>
<text x="274.1" y="176">R122</text>
<text x="172.5" y="184.9">R105</text>
<text x="224.5" y="181.1">R113</text>
<text x="393.4" y="182.3">R205</text>
<text x="378.2" y="198.8">R273</text>
<text x="393.4" y="210.3">R208</text>
<text x="378.2" y="226.8">R274</text>
<text x="393.4" y="231.9">R217</text>
<text x="393.4" y="238.2">R211</text>
</g>
</svg>
